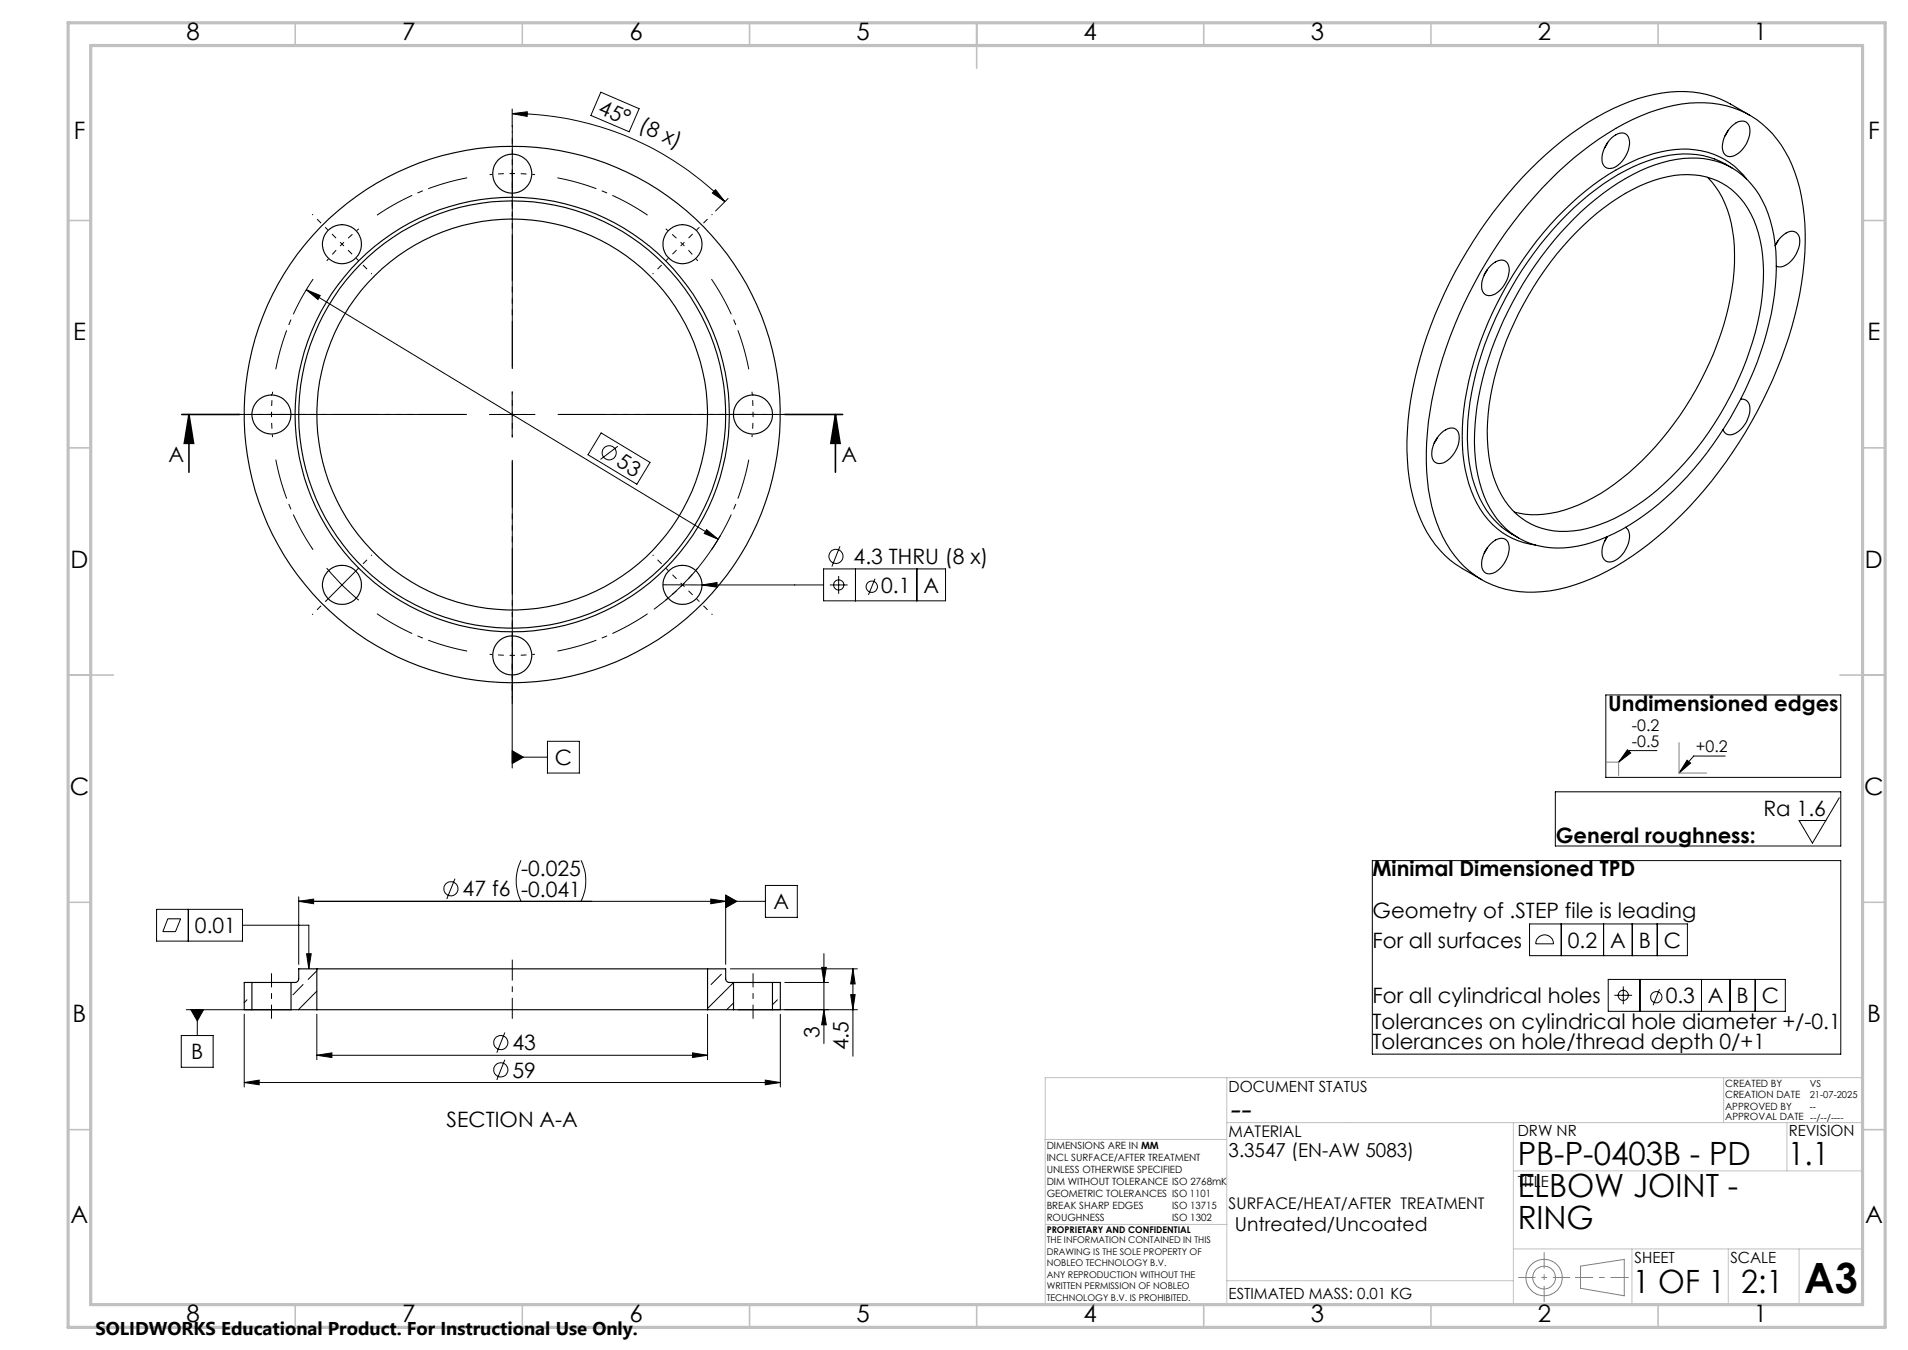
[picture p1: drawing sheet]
<svg xmlns="http://www.w3.org/2000/svg" width="420mm" height="297mm" viewBox="0 0 420 297" stroke-linecap="round" stroke-linejoin="round" font-family="sans-serif">
<g fill="none" stroke="#000" stroke-width=".22">
<path d="M112.7 25l3.4-.4-.1 1zM112.7 25a66.1 66.1 0 0 1 46.9 19.4M112.7 24v3.9M132.3 20.3l8.4 3.6-2.2 5.1-8.4-3.6zM157.5 41.7l2.1 2.7-2.8-1.9zM160.3 43.7l-2.8 2.7M67.4 63.7l3.1 1.3-.5 .9zM67.4 63.7l90.7 54.9M107.7 91.2h10.1M112.7 86.2v10M132.3 95.2l10.8 6.5-2.9 4.8-10.8-6.5zM136 98.2l-3.8 2.9"/>
<path d="M155.5 116.5l2.6 2.1-3.1-1.2zM158.6 117.8a53.3 53.3 0 0 1-14.7 16.3M71.9 125l3.4 3.7M75.3 128.7l3.7 3.3M75.3 128.7l-3.5 3.5M78.8 125.1l-3.5 3.6M145.9 128.7h8.6M154.5 128.7l3.3-.5v1zM154.5 128.7h26.8M181.3 125.2h26.8v7h-26.8zM182.7 128.7h3.9M184.6 126.7v3.9"/>
<path d="M184.9 120.2l-1.8 4.4M188.3 125.2v7M192.6 127.3l-1.4 3.6M201.8 125.2v7M112.7 145.2v23.8M353.5 152.9h51.7v18.1h-51.7zM112.7 165.2l2.5 1.4-2.5 1.4zM112.7 166.6h7.8M120.5 163.1h7v7h-7zM342.4 174.2h62.8v11.9h-62.8zM358.2 165l.8 .7-2.7 2zM364.7 165.1h-5.9l-2.5 2.6"/>
<path d="M371.4 167.2l.7 .7-2.5 2.2zM379.8 166.3h-7l-3.2 3.8M404.9 175.5l-5.9 10-3-5h5.9M65.8 198.3l3.2-.5v1zM65.8 197.3v14.9M65.8 198.3h102.7M100.2 193.3l-1.8 4.5M114.7 189.3a10.2 10.2 0 0 0 0 9M127.9 189.3a10.2 10.2 0 0 1 0 9M156.5 197.8l3.2 .5-3.2 .5zM159.7 196.9l2.5 1.4-2.5 1.4zM159.7 197.3v14.9"/>
<path d="M168.5 194.8h7v7h-7zM302.1 189.3h103.1v42.6h-103.1zM34.5 200.1h18.9v6.9h-18.9zM36.9 202.1h2.9l-1.2 2.9h-2.8zM41.5 200.1v6.9M53.4 203.5h14.6v9.6M54.4 220l-.6 .6M66.7 216.6l-2.2 2.3M67.5 209.8h1l-.5 3.3zM69.7 218l-4 4.1M69.7 213.6l-1.9 1.9M158.8 214.3l-2.3 2.3"/>
<path d="M160.8 213.1h27.9M161.5 216.2l-5.7 5.7M171.1 220l-1.1 1M172.8 216.1h9.6M180.9 212.8h1l-.5 3.3zM181.4 209.8v19.8M187.3 218.8h.9l-.5 3.3zM187.7 213.1l.5 3.4h-.9zM187.7 213.1v19.3M336.7 203.3h34.7v7h-34.7zM338.7 206.2a1.99 1.99 0 0 1 2.1-.3 1.99 1.99 0 0 1 1.2 1.7h-3.9a1.92 1.92 0 0 1 .6-1.4zM343.7 203.3v7"/>
<path d="M353 203.3v7M354 215.5h39v7h-39zM355.4 219h3.9M357.3 217v3.9M359.3 203.3v7M361 215.5v7M364.8 203.3v7M365.3 217.6l-1.4 3.6M374.5 215.5v7M380.8 215.5v7M386.4 215.5v7M39.9 227.8h7v7h-7z"/>
<path d="M41 222.1h23.1M42 222.1h2.8l-1.4 2.5zM43.4 222.1v5.7M53.8 238.2l3.2-.6v1.1zM53.8 223.1v16M53.8 238.2h118M69.7 232.2l3.4-.6v1.1zM69.7 223.1v10M69.7 232.2h86.1M111.1 227.2l-1.7 4.4M111.1 233.1l-1.7 4.5M152.4 231.6l3.4 .6-3.4 .5z"/>
<path d="M155.8 223.1v10M161.5 220.7l-1.6 1.4M162.5 222.1h26.2M168.5 237.6l3.3 .6-3.3 .5zM171.8 223.1v16M181.4 222.1l.5 3.4h-1z"/>
<circle cx="134.1" cy="99.6" r="1.56"/>
<circle cx="184" cy="122.4" r="1.55"/>
<circle cx="184.6" cy="128.7" r="1.12"/>
<circle cx="191.9" cy="129.1" r="1.25"/>
<circle cx="99.3" cy="195.5" r="1.55"/>
<circle cx="357.3" cy="219" r="1.13"/>
<circle cx="364.6" cy="219.4" r="1.24"/>
<circle cx="110.2" cy="235.4" r="1.55"/>
<circle cx="110.2" cy="229.4" r="1.55"/>
</g>
<g fill="none" stroke="#808080" stroke-width=".22">
<path d="M353.6 167.7h2.7v2.9M369.6 163.4v6.7h6.1M347.9 278.5l9.6-1.4v8l-9.6-1.7z"/>
<circle cx="339.9" cy="281" r="2.51"/>
<circle cx="339.9" cy="281.1" r="4"/>
</g>
<path d="M334.2 281h11.4" fill="none" stroke="#808080" stroke-width=".22" stroke-dasharray="15.2 1.3 1.3 1.3" stroke-dashoffset="11.4" stroke-linecap="butt"/>
<path d="M339.9 275.5v10.9" fill="none" stroke="#808080" stroke-width=".22" stroke-dasharray="15.2 1.3 1.3 1.3" stroke-dashoffset="11.7" stroke-linecap="butt"/>
<path d="M346.7 281h11.8" fill="none" stroke="#808080" stroke-width=".22" stroke-dasharray="15.2 1.3 1.3 1.3" stroke-dashoffset="11.2" stroke-linecap="butt"/>
<g fill="none" stroke="#c0c0c0" stroke-width=".22">
<path d="M270.1 237.1v49.9M379.4 237.1v9.9M410.1 237.1h-180v49.9M230 250.7h40M270.1 247h140M333.1 257.6h77M333.1 247v40M393.3 247v10.6M230.2 269.4h39.9M333.1 274.8h77M359.2 274.8v12.2M380.4 274.8v12.2"/>
<path d="M396 274.8v12.2M270.1 281.8h63"/>
</g>
<g fill="none" stroke="#c0c0c0" stroke-width=".35">
<path d="M65 5v5M115 5v5M165 5v5M215 5v10M265 5v5M315 5v5M365 5v5M15 48.5h5M410 48.5h5M15 98.5h5M410 98.5h5M15 148.5h10"/>
<path d="M405 148.5h10M15 198.5h5M410 198.5h5M15 248.5h5M410 248.5h5M65 287v5M115 287v5M165 287v5M215 287v5M265 287v5M315 287v5M365 287v5"/>
</g>
<path d="M15 5h400v287h-400zM20 10h390v277h-390z" fill="none" stroke="#c0c0c0" stroke-width=".7"/>
<g fill="#000">
<path d="M157.5 41.7l2.1 2.7-2.8-1.9zM112.7 25l3.4-.4-.1 1z"/>
<path d="M67.4 63.7l2.6 2.2 .5-.9zM155.5 116.5l-.5 .9 3.1 1.2z"/>
<path d="M183.9 91.2l1 6.3h-2zM41.6 91.2l1 6.3h-2z"/>
<path d="M154.5 128.7l3.3 .5v-1zM112.7 165.2l2.5 1.4-2.5 1.4zM65.8 198.3l3.2-.5v1zM156.5 197.8l3.2 .5-3.2 .5zM69.7 232.2l3.4-.6v1.1zM152.4 231.6l3.4 .6-3.4 .5zM53.8 238.2l3.2-.6v1.1zM168.5 237.6l3.3 .6-3.3 .5zM67.5 209.8h1l-.5 3.3zM159.7 196.9l2.5 1.4-2.5 1.4zM42 222.1l1.4 2.5 1.4-2.5z"/>
<path d="M371.4 167.2l.7 .7-2.5 2.2zM358.2 165l.8 .7-2.7 2z"/>
<path d="M187.7 213.1l.5 3.4h-.9zM187.3 218.8h.9l-.5 3.3z"/>
<path d="M181.4 222.1l.5 3.4h-1zM180.9 212.8h1l-.5 3.3z"/>
</g>
<g fill="none" stroke="#000" stroke-width=".25">
<path d="M342.9 37.9a59.6 59.6 0 0 1 21.9-13.7 25.7 25.7 0 0 1 19.4 .6 23.6 23.6 0 0 1 11.5 14.9 53.8 53.8 0 0 1 .5 25 97.1 97.1 0 0 1-31.4 53.4 50.4 50.4 0 0 1-23.6 11.9 21.9 21.9 0 0 1-19-5.4 30 30 0 0 1-8-18.9 72.5 72.5 0 0 1 6-34.1 98.6 98.6 0 0 1 22.7-33.7zM353.9 31.3l-.7 1.3M354.7 30.4l.5-.4a2.22 2.22 0 0 1 3-.2 4.2 4.2 0 0 1-.3 4.5 4.7 4.7 0 0 1-3.7 2.8 1.91 1.91 0 0 1-1.6-2.5l.5-1.9 .7-1.2zM375.9 39a22 22 0 0 1 5.7 13.5 55.9 55.9 0 0 1-6.2 29.2 66.5 66.5 0 0 1-21.6 25.9 29.6 29.6 0 0 1-16.8 5.6l-3.7-.5M380.4 28.7l-.7 1.2M381.2 27.8a2.43 2.43 0 0 1 3.5-.6 4.3 4.3 0 0 1-.3 4.4 4.8 4.8 0 0 1-3.7 2.9 2.17 2.17 0 0 1-1.5-3.1l.7-1.9zM381.3 37a18.6 18.6 0 0 0-15.3-2.5 43.5 43.5 0 0 0-19.5 11.2 77.4 77.4 0 0 0-22.9 42.8 39.2 39.2 0 0 0 1.5 19.7 18.2 18.2 0 0 0 9.2 10.2M384.5 39.4a17.3 17.3 0 0 0-17.4-6.3 41.6 41.6 0 0 0-19.6 10.2 78.1 78.1 0 0 0-25.3 46.7 36.8 36.8 0 0 0 2.2 19.4 17 17 0 0 0 13.6 10.5M385.2 25.4a31.6 31.6 0 0 0-9.6-4.6 31.2 31.2 0 0 0-20.5 3.1 72.9 72.9 0 0 0-24.8 20.8 95.6 95.6 0 0 0-20.1 45.6 46.1 46.1 0 0 0 2.4 23.8 22.5 22.5 0 0 0 9.3 11l4.3 2.4M327.4 59.3l-.7 1.2M328.2 58.4l.5-.4a2.22 2.22 0 0 1 3-.3 4.2 4.2 0 0 1-.3 4.5 4.7 4.7 0 0 1-3.7 2.8 1.91 1.91 0 0 1-1.6-2.4l.3-1.3 .5-1.3zM346.5 48.1a46.7 46.7 0 0 1 19.4-12.3 19.6 19.6 0 0 1 15.5 1.2 19.5 19.5 0 0 1 8.7 13.1 49.2 49.2 0 0 1-1.8 25.2 77.5 77.5 0 0 1-24.8 36.9 36.5 36.5 0 0 1-19.3 8.3 17 17 0 0 1-17.5-11.4 40.1 40.1 0 0 1-1.2-21.7 78.1 78.1 0 0 1 21-39.3z"/>
<path d="M347 51.1a43.4 43.4 0 0 1 18.6-11.9 16.8 16.8 0 0 1 15.7 2.6 20.9 20.9 0 0 1 6.7 14.3 54.2 54.2 0 0 1-5.3 27.3 67.9 67.9 0 0 1-21 26.8 32.9 32.9 0 0 1-15.4 6.6 15.6 15.6 0 0 1-17.1-10.6 36.1 36.1 0 0 1-1.1-19.1 70.9 70.9 0 0 1 18.9-36zM390.8 54a5.2 5.2 0 0 1 3.8-3.1 1.97 1.97 0 0 1 1.6 2.4 6.2 6.2 0 0 1-4.1 5.4l-1.1-.2M391.4 53l-.6 1M316.4 96.2l-.7 1.3M317.2 95.3l.5-.4a2.27 2.27 0 0 1 3-.2 5.1 5.1 0 0 1-1 5.6l-.5 .5a2.47 2.47 0 0 1-3.6 .7 4.6 4.6 0 0 1 .7-5.1zM383.2 87.9a1.68 1.68 0 0 1 2 1.8 6.2 6.2 0 0 1-4 5.9 1.61 1.61 0 0 1-1.9-1.1M328.2 119.6a2.43 2.43 0 0 1 3.5-.6 4.2 4.2 0 0 1-.3 4.4 4.7 4.7 0 0 1-3.7 2.9 1.92 1.92 0 0 1-1.6-2.5l.3-1.2 .5-1.4zM353.8 118.1l-.6 1M357.8 116a2.97 2.97 0 0 1 .7 3.5 5.4 5.4 0 0 1-4.3 4.1 1.92 1.92 0 0 1-1.6-2.4l.3-1.3 .9-1.8M327.4 120.5l-.7 1.2M55.5 216.1h8.6M55.5 216.1h-1.7v6h1.7"/>
<path d="M55.5 216.1v6M64.1 216.1v6M69.7 213.1h-3.9v2.2a.85 .85 0 0 1-.9 .8h-.8M69.7 213.1h86.1M69.7 213.1v9M155.8 213.1h3.9v2.2a.85 .85 0 0 0 .8 .8h1M155.8 213.1v9M161.5 216.1h8.5M161.5 216.1v6M170 216.1h1.8v6h-1.8M170 216.1v6M55.5 222.1h8.6"/>
<path d="M64.1 222.1h5.6M69.7 222.1h86.1M155.8 222.1h5.7M161.5 222.1h8.5"/>
<circle cx="112.8" cy="38.2" r="4.3"/>
<circle cx="75.3" cy="53.7" r="4.3"/>
<circle cx="150.2" cy="53.7" r="4.3"/>
<circle cx="59.7" cy="91.2" r="4.3"/>
<circle cx="112.7" cy="91.2" r="43"/>
<circle cx="112.8" cy="91.2" r="47.8"/>
<circle cx="112.8" cy="91.2" r="59"/>
<circle cx="112.8" cy="91.2" r="47"/>
<circle cx="165.7" cy="91.2" r="4.3"/>
<circle cx="75.3" cy="128.7" r="4.3"/>
<circle cx="150.2" cy="128.7" r="4.3"/>
<circle cx="112.8" cy="144.2" r="4.3"/>
</g>
<g fill="none" stroke="#000" stroke-width=".22" stroke-dasharray="15.2 1.3 1.3 1.3" stroke-dashoffset="14.6" stroke-linecap="butt">
<path d="M112.8 38.2l-5 .2M112.8 38.2l5 .2M112.8 38.2v-5M112.8 38.2v5M75.3 53.7l-3.4 3.7M75.3 53.7l3.7-3.4M75.3 53.7l-3.5-3.5M75.3 53.7l3.5 3.5M150.2 53.7l-3.7-3.4M150.2 53.7l3.4 3.7M150.2 53.7l3.6-3.5M150.2 53.7l-3.5 3.5"/>
<path d="M59.8 91.2l.2 5M59.8 91.2l.2-5M59.8 91.2h-5M59.8 91.2h5M112.8 91.2v-5M112.8 91.2h-5M112.8 91.2v5M112.8 91.2h5M165.8 91.2l-.3-5M165.8 91.2l-.3 5M165.8 91.2h5M165.8 91.2h-5"/>
<path d="M150.2 128.7l3.4-3.7M150.2 128.7l-3.7 3.3M150.2 128.7l3.6 3.5M150.2 128.7l-3.5-3.6M112.8 144.2l5-.3M112.8 144.2l-5-.3M112.8 144.2v5M112.8 144.2v-5"/>
</g>
<path d="M102.8 39.1a53 53 0 0 0-19.8 8.2M142.6 47.3a53 53 0 0 0-19.9-8.2M68.9 61.4a53 53 0 0 0-8.2 19.8M164.8 81.2a53 53 0 0 0-8.2-19.8M60.7 101.1a53 53 0 0 0 8.2 19.9M83 135a53 53 0 0 0 19.8 8.2M156.6 121a53 53 0 0 0 8.2-19.9M122.7 143.2a53 53 0 0 0 19.9-8.2" fill="none" stroke="#000" stroke-width=".22" stroke-dasharray="15.2 1.3 1.3 1.3" stroke-dashoffset="6.3" stroke-linecap="butt"/>
<path d="M40 91.2h12.7M41.6 91.2l1 6.3h-2zM41.6 91.2v12.7M172.8 91.2h12.7M183.9 91.2l1 6.3h-2zM183.9 91.2v12.7" fill="none" stroke="#000" stroke-width=".35"/>
<g fill="none" stroke="#000" stroke-width=".22" stroke-dasharray="15.2 1.3 1.3 1.3" stroke-dashoffset="15" stroke-linecap="butt">
<path d="M112.8 33.2v-4.3M71.8 50.2l-3.1-3.1M78.8 57.2l3.1 3.1M112.8 43.2v4.3M146.7 57.2l-3 3.1M153.8 50.2l3-3.1M54.8 91.2h-4.3M64.8 91.2h4.3M160.8 91.2h-4.3M170.8 91.2h4.3M71.8 132.2l-3.1 3M78.8 125.1l3.1-3"/>
<path d="M112.8 139.2v-4.3M146.7 125.1l-3-3M153.8 132.2l3 3M112.8 149.2v4.3"/>
</g>
<path d="M102.8 91.2h-44M112.8 81.2v-44M122.8 91.2h43.9M112.8 101.2v43.9" fill="none" stroke="#000" stroke-width=".22" stroke-dasharray="15.2 1.3 1.3 1.3" stroke-dashoffset="4.7" stroke-linecap="butt"/>
<path d="M102.8 91.2h-54M112.8 81.2v-54M122.8 91.2h54M112.8 101.2v54" fill="none" stroke="#000" stroke-width=".22" stroke-dasharray="15.2 1.3 1.3 1.3" stroke-dashoffset="-.3" stroke-linecap="butt"/>
<path d="M165.8 214.1v10M59.8 224.1v-10" fill="none" stroke="#000" stroke-width=".22" stroke-dasharray="15.2 1.3 1.3 1.3" stroke-dashoffset="12.1" stroke-linecap="butt"/>
<path d="M112.8 224.1v-13" fill="none" stroke="#000" stroke-width=".22" stroke-dasharray="15.2 1.3 1.3 1.3" stroke-dashoffset="10.6" stroke-linecap="butt"/>
<text font-size="9.2" x="397.2" y="284.5">A3</text>
<text font-size="7.3" x="270.4" y="246.3">--</text>
<g font-size="7.1">
<text x="334.1" y="256.2">PB-P-0403B - PD</text>
<text x="393.6" y="256.2">1.1</text>
<text x="334.1" y="263.3">ELBOW JOINT -</text>
<text x="334.1" y="270.3">RING</text>
<text x="359.4" y="284.5">1 OF 1</text>
<text x="383.3" y="284.5">2:1</text>
</g>
<g font-size="5.3">
<text x="41" y="8.9">8</text>
<text x="88.5" y="8.9">7</text>
<text x="138.5" y="8.9">6</text>
<text x="188.5" y="8.9">5</text>
<text x="238.5" y="8.9">4</text>
<text x="288.5" y="8.9">3</text>
<text x="338.5" y="8.9">2</text>
<text x="386" y="8.9">1</text>
<text x="16.2" y="30.7">F</text>
<text x="411.2" y="30.7">F</text>
<text x="16.1" y="74.9">E</text>
<text x="411.1" y="74.9">E</text>
<text x="15.5" y="124.9">D</text>
<text x="410.5" y="124.9">D</text>
<text x="15.4" y="174.9">C</text>
<text x="410.4" y="174.9">C</text>
<text x="16" y="224.9">B</text>
<text x="411" y="224.9">B</text>
<text x="15.5" y="269.2">A</text>
<text x="410.5" y="269.2">A</text>
<text x="41" y="290.9">8</text>
<text x="88.5" y="290.9">7</text>
<text x="138.5" y="290.9">6</text>
<text x="188.5" y="290.9">5</text>
<text x="238.5" y="290.9">4</text>
<text x="288.5" y="290.9">3</text>
<text x="338.5" y="290.9">2</text>
<text x="386" y="290.9">1</text>
</g>
<g font-size="4.7">
<text x="131.5" y="24.9" transform="rotate(23 131.5 24.9)">45° (8 x)</text>
<text x="37.1" y="101.7">A</text>
<text x="185.2" y="101.7">A</text>
<text x="135.4" y="102.4" transform="rotate(31 135.4 102.4)">53</text>
<text x="187.9" y="124.1">4.3 THRU (8 x)</text>
<text x="194" y="130.4">0.1</text>
<text x="203.3" y="130.4">A</text>
<text x="354" y="156.4">Undimensioned edges</text>
<text x="122.1" y="168.3">C</text>
<text x="388.2" y="179.5">Ra 1.6</text>
<text x="342.5" y="185.5">General roughness:</text>
<text x="101.8" y="197.2">47 f6 -0.041</text>
<text x="114.7" y="192.7">-0.025</text>
<text x="302.1" y="192.8">Minimal Dimensioned TPD</text>
<text x="170.3" y="200.1">A</text>
<text x="302.1" y="201.9">Geometry of .STEP file is leading</text>
<text x="42.9" y="205.3">0.01</text>
<text x="302.1" y="208.5">For all surfaces</text>
<text x="345.1" y="208.5">0.2</text>
<text x="354.4" y="208.5">A</text>
<text x="360.7" y="208.5">B</text>
<text x="366.3" y="208.5">C</text>
<text x="302.1" y="220.7">For all cylindrical holes</text>
<text x="366.7" y="220.7">0.3</text>
<text x="376" y="220.7">A</text>
<text x="382.3" y="220.7">B</text>
<text x="387.8" y="220.7">C</text>
<text x="302.1" y="226.3">Tolerances on cylindrical hole diameter +/-0.1</text>
<text x="42.1" y="233.1">B</text>
<text x="112.8" y="231.1">43</text>
<text x="180.4" y="228.3" transform="rotate(-90 180.4 228.3)">3</text>
<text x="186.8" y="231.1" transform="rotate(-90 186.8 231.1)">4.5</text>
<text x="302.1" y="230.9">Tolerances on hole/thread depth 0/+1</text>
<text x="112.8" y="237.1">59</text>
<text x="98.3" y="247.9">SECTION A-A</text>
</g>
<g font-size="4.2">
<text x="270.4" y="254.6">3.3547 (EN-AW 5083)</text>
<text x="271.8" y="270.8">Untreated/Uncoated</text>
</g>
<text font-size="4.1" x="21" y="293.7">SOLIDWORKS Educational Product. For Instructional Use Only.</text>
<g font-size="3.5">
<text x="359.2" y="160.9">-0.2</text>
<text x="359.2" y="164.3">-0.5</text>
<text x="373.3" y="165.5">+0.2</text>
<text x="270.4" y="250.1">MATERIAL</text>
<text x="270.4" y="266">SURFACE/HEAT/AFTER TREATMENT</text>
</g>
<g font-size="3.4">
<text x="270.4" y="240.2">DOCUMENT STATUS</text>
<text x="334.1" y="250">DRW NR</text>
<text x="393.7" y="250">REVISION</text>
<text x="334.1" y="261.1">TITLE</text>
<text x="359.8" y="277.9">SHEET</text>
<text x="380.9" y="277.9">SCALE</text>
<text x="270.4" y="285.7">ESTIMATED MASS: 0.01 KG</text>
</g>
<g font-size="2.2">
<text x="379.7" y="239.1">CREATED BY</text>
<text x="379.7" y="244.2">APPROVED BY</text>
<text x="379.7" y="241.6">CREATION DATE</text>
<text x="379.7" y="246.5">APPROVAL DATE --/--/----</text>
<text x="230.4" y="252.7">DIMENSIONS ARE IN MM</text>
<text x="230.4" y="255.4">INCL SURFACE/AFTER TREATMENT</text>
<text x="230.4" y="258">UNLESS OTHERWISE SPECIFIED</text>
<text x="230.4" y="260.7">DIM WITHOUT TOLERANCE ISO 2768mK</text>
<text x="230.4" y="263.3">GEOMETRIC TOLERANCES ISO 1101</text>
<text x="230.4" y="266">BREAK SHARP EDGES</text>
<text x="230.4" y="268.6">ROUGHNESS</text>
<text x="258" y="266">ISO 13715</text>
<text x="258" y="268.7">ISO 1302</text>
</g>
<g font-size="2.1">
<text x="398.4" y="239.1">VS</text>
<text x="398.4" y="244.2">--</text>
<text x="398.4" y="241.7">21-07-2025</text>
</g>
<g font-size="2">
<text x="230.4" y="271.3">PROPRIETARY AND CONFIDENTIAL</text>
<text x="230.4" y="273.5">THE INFORMATION CONTAINED IN THIS</text>
<text x="230.4" y="276.1">DRAWING IS THE SOLE PROPERTY OF</text>
<text x="230.4" y="278.6">NOBLEO TECHNOLOGY B.V.</text>
<text x="230.4" y="281.1">ANY REPRODUCTION WITHOUT THE</text>
<text x="230.4" y="283.6">WRITTEN PERMISSION OF NOBLEO</text>
<text x="230.4" y="286.2">TECHNOLOGY B.V. IS PROHIBITED.</text>
</g>
</svg>
